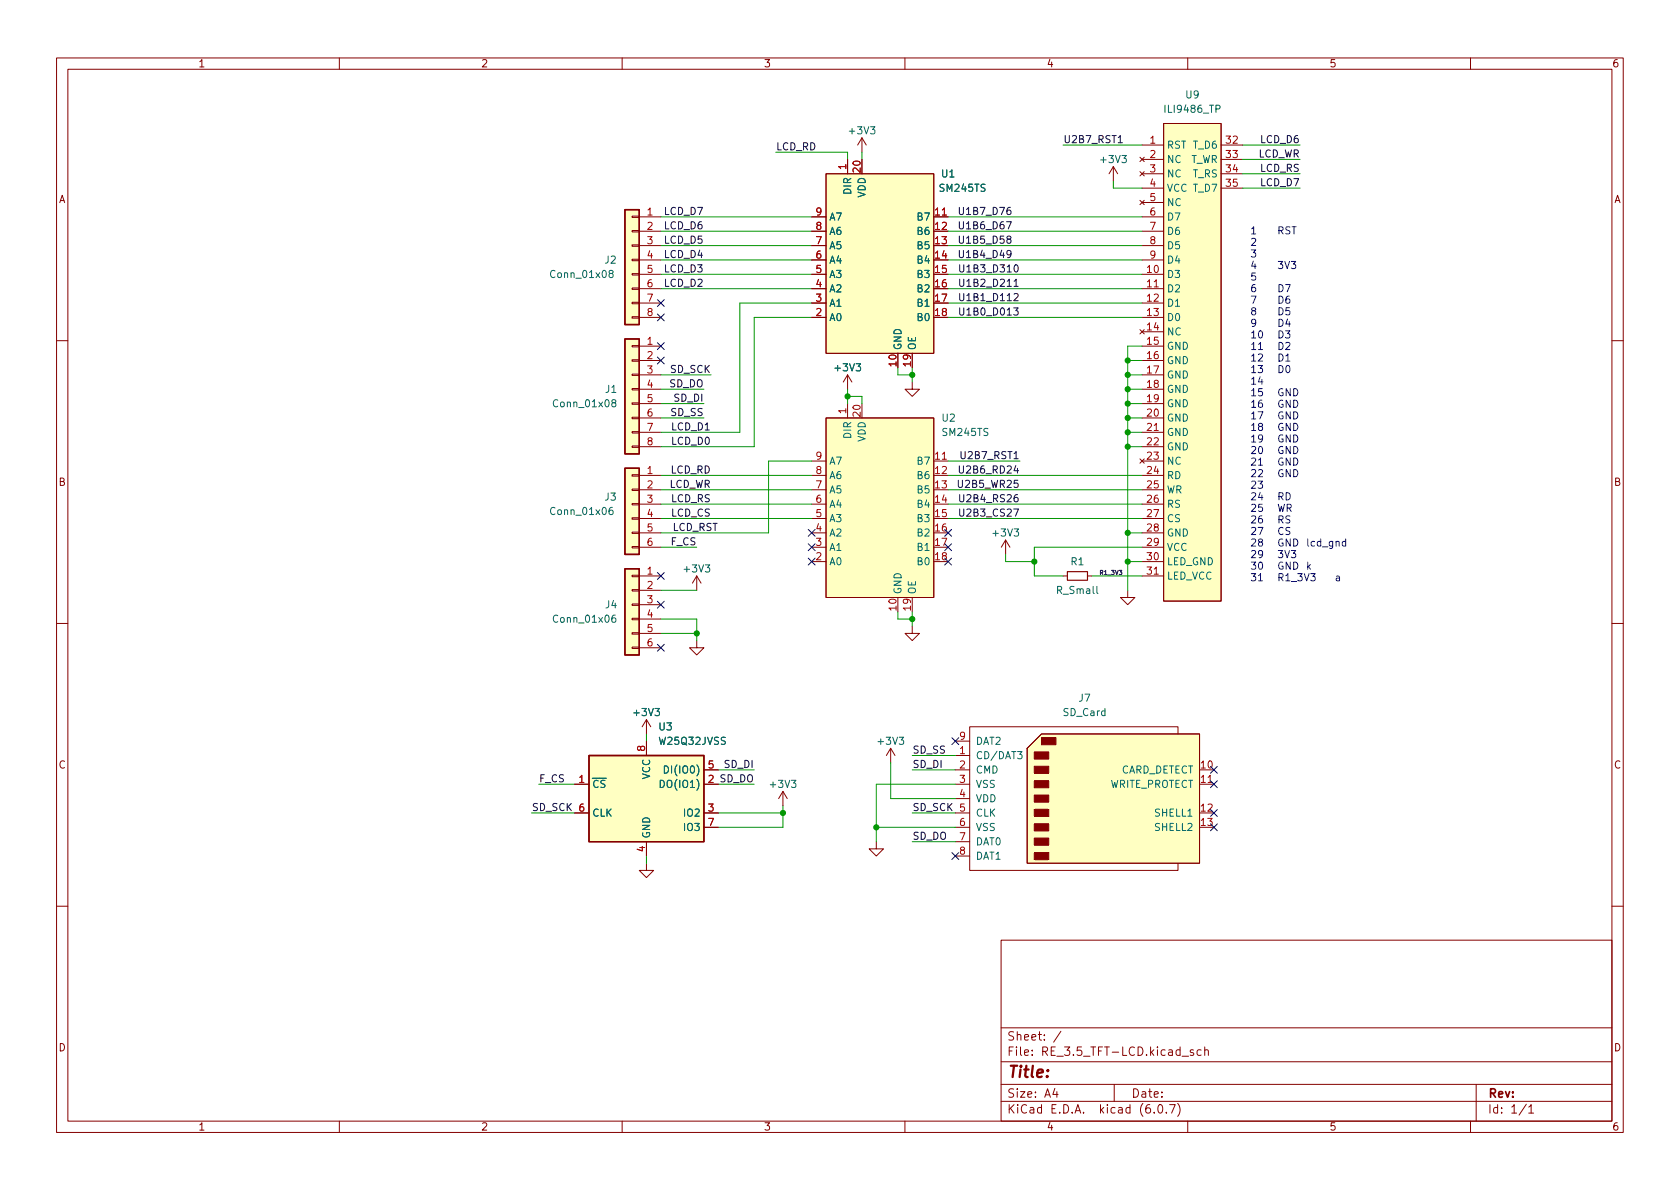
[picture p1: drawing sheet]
<svg xmlns="http://www.w3.org/2000/svg" width="297mm" height="210mm" viewBox="0 0 297 210" stroke-linecap="round" stroke-linejoin="round" font-family="sans-serif">
<g fill="none" stroke="#840000" stroke-width=".18">
<path d="M10 10.2h277v190.1h-277zM12 12.2h273v186.1h-273zM60 10.2v2M110 10.2v2M160 10.2v2M210 10.2v2M260 10.2v2M111.8 38.2h1.2v.3h-1.2zM113 38.3h3.8M143.5 38.3h2.5M146 30.7h19.1v31.8h-19.1zM149.9 28.2v2.5"/>
<path d="M152.4 24.4l-.8 1.2M152.4 24.4v2.5M152.4 24.4l.8 1.2M165.1 38.3h2.5M196.8 29.5l-.7 1.2M196.8 29.5v2.5M196.8 29.5l.8 1.2M201.5 27.8l.8 .8M201.5 30.3l.8 .8M201.5 35.4l.8 .8M201.9 38.3h3.8M201.9 25.6h3.8"/>
<path d="M201.9 28.2h3.8M201.9 30.7h3.8M201.9 33.3h3.8M201.9 35.8h3.8M202.3 27.8l-.8 .8M202.3 30.3l-.8 .8M202.3 35.4l-.8 .8M205.7 21.8h10.2v84.5h-10.2zM215.9 25.6h3.8M215.9 28.2h3.8M215.9 30.7h3.8M215.9 33.3h3.8"/>
<path d="M111.8 56h1.2v.3h-1.2zM111.8 53.5h1.2v.2h-1.2zM111.8 50.9h1.2v.3h-1.2zM111.8 48.4h1.2v.2h-1.2zM111.8 45.8h1.2v.3h-1.2zM111.8 43.3h1.2v.3h-1.2zM111.8 40.8h1.2v.2h-1.2zM113 56.1h3.8M113 53.6h3.8M113 51h3.8M113 48.5h3.8M113 46h3.8"/>
<path d="M113 43.4h3.8M113 40.9h3.8M143.5 56.1h2.5M143.5 53.6h2.5M143.5 51h2.5M143.5 48.5h2.5M143.5 46h2.5M143.5 43.4h2.5M143.5 40.9h2.5M201.5 58.3l.8 .7M201.9 56.1h3.8M201.9 53.6h3.8"/>
<path d="M201.9 51h3.8M201.9 48.5h3.8M201.9 46h3.8M201.9 43.4h3.8M201.9 40.9h3.8M201.9 58.7h3.8M202.3 58.3l-.8 .7M10 60.2h2M111.8 78.9h1.2v.2h-1.2zM111.8 76.3h1.2v.3h-1.2zM111.8 73.8h1.2v.2h-1.2zM111.8 71.2h1.2v.3h-1.2z"/>
<path d="M111.8 68.7h1.2v.3h-1.2zM111.8 66.2h1.2v.2h-1.2zM111.8 63.6h1.2v.3h-1.2zM111.8 61.1h1.2v.2h-1.2zM113 61.2h3.8M113 63.7h3.8M113 66.3h3.8M113 68.8h3.8M113 71.4h3.8M113 73.9h3.8M113 76.4h3.8M113 79h3.8"/>
<path d="M146 73.9h19.1v31.8h-19.1zM149.9 66.3v2.5M149.9 71.4v2.5M149.9 66.3l-.8 1.3M149.9 66.3l.7 1.3M161.3 67.6v1.2h1.3l-1.3 1.3-1.3-1.3h1.3M201.9 61.2h3.8M201.9 63.7h3.8M201.9 66.3h3.8M201.9 68.8h3.8M201.9 71.4h3.8M201.9 73.9h3.8"/>
<path d="M201.9 76.4h3.8M201.9 79h3.8M285 60.2h2M111.8 96.6h1.2v.3h-1.2zM111.8 94.1h1.2v.3h-1.2zM111.8 91.6h1.2v.2h-1.2zM111.8 89h1.2v.3h-1.2zM111.8 86.5h1.2v.2h-1.2zM111.8 83.9h1.2v.3h-1.2zM113 84.1h3.8M113 86.6h3.8M113 89.1h3.8"/>
<path d="M113 91.7h3.8M113 94.2h3.8M113 96.8h3.8M143.5 84.1h2.5M143.5 86.6h2.5M143.5 89.1h2.5M143.5 91.7h2.5M143.5 94.2h2.5M143.5 96.8h2.5M143.5 81.5h2.5M143.5 99.3h2.5M165.1 81.5h2.5"/>
<path d="M177.8 95.5l-.8 1.3M177.8 95.5v2.5M177.8 95.5l.8 1.3M201.5 81.1l.8 .8M201.9 84.1h3.8M201.9 86.6h3.8M201.9 89.1h3.8M201.9 91.7h3.8M201.9 94.2h3.8M201.9 96.8h3.8M201.9 81.5h3.8M201.9 99.3h3.8"/>
<path d="M202.3 81.1l-.8 .8M10 110.2h2M111.8 114.4h1.2v.3h-1.2zM111.8 111.9h1.2v.2h-1.2zM111.8 109.3h1.2v.3h-1.2zM111.8 106.8h1.2v.3h-1.2zM111.8 104.3h1.2v.2h-1.2zM111.8 101.7h1.2v.3h-1.2zM113 101.8h3.8M113 104.4h3.8M113 106.9h3.8M113 109.5h3.8"/>
<path d="M113 112h3.8M113 114.5h3.8M123.2 113.3v1.2h1.3l-1.3 1.3-1.3-1.3h1.3M123.2 101.8l-.8 1.3M123.2 101.8v2.6M123.2 101.8l.8 1.3M161.3 110.7v1.3h1.3l-1.3 1.3-1.3-1.3h1.3M188 101.8h.7M192.3 101.8h.7M199.4 104.4v1.3h1.3l-1.3 1.2-1.3-1.2h1.3M201.9 101.8h3.8M285 110.2h2"/>
<path d="M101.6 138.7h2.5M114.3 127.2l-.8 1.3M114.3 127.2v2.6M114.3 131.1v2.5M114.3 127.2l.8 1.3M124.5 138.7h2.5M124.5 136.1h2.5M138.4 139.9l-.7 1.3M138.4 139.9v2.6M138.4 139.9l.8 1.3M157.5 132.3l-.8 1.3M157.5 132.3v2.6"/>
<path d="M157.5 132.3l.7 1.3M168.9 133.6h2.5M168.9 138.7h2.5M168.9 136.1h2.5M168.9 131.1h2.5M184.1 129.8h28v22.8h-30.5v-20.3zM208.3 129.8v-1.3h-36.9v25.4h36.9v-1.3M212.1 138.7h2.5M101.6 143.8h2.5M114.3 152.6v1.3h1.3l-1.3 1.3-1.3-1.3h1.3M114.3 148.8v2.6M124.5 143.8h2.5"/>
<path d="M124.5 146.3h2.5M154.9 148.8v1.3h1.3l-1.3 1.3-1.2-1.3h1.2M168.9 141.2h2.5M168.9 143.8h2.5M168.9 146.3h2.5M168.9 148.8h2.5M168.9 151.4h2.5M10 160.2h2M177 166.3h108v32h-108zM285 160.2h2M60 198.3v2M110 198.3v2"/>
<path d="M160 198.3v2M177 194.8h108M177 191.8h108M177 187.8h108M177 181.8h108M186.5 192.5l-.4 1h1M186.9 193v1M187.6 182.4l-1.3 1.9M197 191.8v3M204.1 196.7v.1M204.9 195.4l.2-.1a.81 .81 0 0 1 .6 .7 .81 .81 0 0 1-.3 .8h-.2a.81 .81 0 0 1-.6-.6 .81 .81 0 0 1 .3-.8zM206.2 196.7v.1"/>
<path d="M206.8 195.3h1l-.7 1.5M208.2 195.1a1.72 1.72 0 0 1 0 2.3M209 186.8h1.1M210 198.3v2M211 185.7l-.4-.1-.2 .2 .1 .3 .5 .1v.4h-.6M212.4 185.7l-.5-.1-.3 .3v.4l.2 .3h.6M213 185.8l.2-.2 .4 .1v.9M213 185.1v1.5M260 198.3v2M261 191.8v6.5M269.9 195.3l-1.3 1.9M270.3 195.8l.4-.5v1.5"/>
<path d="M270.3 196.8h.9"/>
</g>
<path d="M188.7 101.1h3.6v1.5h-3.6z" fill="none" stroke="#840000" stroke-width=".2"/>
<g fill="#ffffc2" stroke="#ffffc2" stroke-width=".18">
<path d="M146 30.7h19.1v31.8h-19.1z"/>
<path d="M110.5 37.1h2.5v20.3h-2.5z"/>
<path d="M184.1 129.8h28v22.8h-30.5v-20.3z"/>
<path d="M110.5 59.9h2.5v20.4h-2.5z"/>
<path d="M110.5 82.8h2.5v15.2h-2.5z"/>
<path d="M104.1 133.6h20.4v15.2h-20.4z"/>
<path d="M205.7 21.8h10.2v84.5h-10.2z"/>
<path d="M110.5 100.6h2.5v15.2h-2.5z"/>
<path d="M146 73.9h19.1v31.8h-19.1z"/>
</g>
<path d="M110.5 37.1h2.5v20.3h-2.5zM110.5 59.9h2.5v20.4h-2.5zM110.5 82.8h2.5v15.2h-2.5zM110.5 100.6h2.5v15.2h-2.5zM104.1 133.6h20.4v15.2h-20.4z" fill="none" stroke="#840000" stroke-width=".25"/>
<path d="M107.9 48.4l-.2-.3v-.2l.2-.1 .4 .1 .1 .2-.1 .1-.5 .2-.1 .2v.2l.2 .3h.3l.2-.3-.1-.3-.1-.1M108.4 71.2l-.2-.2v-.2l.2-.1h.4l.1 .2-.1 .2-.5 .2-.1 .2v.2l.2 .2h.4l.1-.2v-.2l-.2-.3M108.3 89.7l-.4 .1a.85 .85 0 0 0 0 1.2l.4-.1 .1-.5-.2-.2-.4 .1-.1 .1M108.8 108.8h-.4a.86 .86 0 0 0 0 1.2l.4-.1 .1-.4-.2-.2h-.4l-.1 .2M116.7 138a.64 .64 0 0 1 .8 .6 .64 .64 0 0 1-.8 .7zM117.5 135.4a.64 .64 0 0 1 .7 .7 .64 .64 0 0 1-.7 .6zM179.9 132.9h.8l-.4 .5 .3 .1v.6l-.1 .1-.6-.1" fill="none" stroke="#006464" stroke-width=".18"/>
<g fill="#840000" stroke="#840000" stroke-width=".18">
<path d="M182.9 150.7h2.5v1.3h-2.5z"/>
<path d="M182.9 148.2h2.5v1.3h-2.5z"/>
<path d="M182.9 145.7h2.5v1.2h-2.5z"/>
<path d="M182.9 143.1h2.5v1.3h-2.5z"/>
<path d="M182.9 140.6h2.5v1.3h-2.5z"/>
<path d="M182.9 138h2.5v1.3h-2.5z"/>
<path d="M182.9 135.5h2.5v1.3h-2.5z"/>
<path d="M182.9 133h2.5v1.2h-2.5z"/>
<path d="M184.1 130.4h2.6v1.3h-2.6z"/>
</g>
<g fill="none" stroke="#0f0f0f" stroke-width=".18">
<path d="M169.6 36.7v1l.3 .2h.2l.2-.2v-1M169.6 39.2v1l.3 .3h.2l.2-.3v-1M197.7 25.2h.7M169.6 41.7v1.1l.3 .2h.2l.2-.2v-1.1M169.6 44.3v1l.3 .3h.2l.2-.3v-1M169.7 51.9v1l.2 .3h.3l.2-.3v-1M169.7 46.8v1.1l.2 .2h.3l.2-.2v-1.1M169.7 54.4v1.1l.2 .2h.3l.2-.2v-1.1M169.7 49.4v1l.2 .2h.3l.2-.2v-1M169.4 84.9v1.1l.3 .2h.2l.3-.2v-1.1M169.6 82.4v1l.3 .3h.2l.2-.3v-1M169.7 87.5v1l.2 .2h.3l.2-.2v-1"/>
<path d="M169.7 90v1l.2 .3h.3l.2-.3v-1"/>
</g>
<g fill="none" stroke="#0000c2" stroke-width=".18">
<path d="M221.2 52.4h.9l-.6 1.2M221.3 40.5l.4-.4v1.3M221.3 41.4h.7M221.5 55l-.2-.3 .1-.2 .1-.1 .4 .1 .1 .2v.1l-.6 .2-.1 .2 .1 .4 .1 .1h.3l.2-.3v-.3l-.2-.1M221.6 46.2l-.3 .9h.8M221.9 50.3l-.4 .1a.85 .85 0 0 0 0 1.2l.5-.1v-.5l-.2-.2h-.3l-.2 .2M221.9 46.7v.8M222 57l-.2 .2h-.4l-.1-.2 .1-.5h.4l.2 .1a.84 .84 0 0 1-.3 1.1h-.3M226 46.2h.8l-.4 .5 .3 .1v.6l-.1 .1-.6-.1M226.1 40.8l.6-.1 .2-.2-.1-.3-.7-.1v1.3M226.1 50.3a.64 .64 0 0 1 .8 .7 .64 .64 0 0 1-.8 .6zM226.1 52.4a.64 .64 0 0 1 .8 .6 .64 .64 0 0 1-.8 .6z"/>
<path d="M226.1 54.4a.64 .64 0 0 1 .8 .6 .64 .64 0 0 1-.8 .7zM226.1 56.5a.64 .64 0 0 1 .8 .6 .64 .64 0 0 1-.8 .6zM226.1 58.5a.64 .64 0 0 1 .8 .6 .64 .64 0 0 1-.8 .7zM226.4 40.8l.5 .6M227.2 46.2l.4 1.3 .4-1.3M227.3 50.3h.8l-.5 1.3M227.3 58.5h.8l-.5 .5 .4 .1v.5l-.2 .2-.5-.2M227.6 56.4l-.3 .9h.8M228 52.4h-.4a.86 .86 0 0 0 0 1.2l.4-.1 .1-.4-.3-.3h-.2l-.3 .3M228 56.9v.8M228 54.4h-.6l-.1 .6 .2-.1 .5 .1 .1 .1-.1 .5-.2 .1-.5-.1M228.1 40.2l-.5-.1-.2 .1v.4l.6 .2 .1 .3-.3 .3-.5-.1"/>
<path d="M228.3 46.2h.8l-.4 .5 .3 .1v.6l-.1 .1-.6-.1M228.4 40.1h.8M228.8 40.1v1.3M226.1 60.5a.64 .64 0 0 1 .8 .7 .64 .64 0 0 1-.8 .6zM226.1 62.6a.64 .64 0 0 1 .8 .6 .64 .64 0 0 1-.8 .7zM226.1 64.6a.64 .64 0 0 1 .8 .7 .64 .64 0 0 1-.8 .6zM227.3 60.7l.5-.2 .3 .4-.8 .9h.8M227.3 63l.4-.4v1.3M227.3 63.9h.8M227.5 64.8l.1-.2a.68 .68 0 0 1 .5 .7 .68 .68 0 0 1-.5 .6l-.1-.1-.2-.4zM228.1 68.7v1.3l-.7-1.3v1.3M228.1 70.8v1.2l-.7-1.2v1.2"/>
<path d="M228.1 72.8v1.3l-.7-1.3v1.3M228.1 74.9v1.2l-.7-1.2v1.2M228.1 76.9v1.3l-.7-1.3v1.3M228.1 78.9v1.3l-.7-1.3v1.3M228.7 68.7a.64 .64 0 0 1 .8 .7 .64 .64 0 0 1-.8 .6zM228.7 70.8a.64 .64 0 0 1 .8 .6 .64 .64 0 0 1-.8 .6zM228.7 72.8a.64 .64 0 0 1 .8 .6 .64 .64 0 0 1-.8 .7zM228.7 74.9a.64 .64 0 0 1 .8 .6 .64 .64 0 0 1-.8 .6zM228.7 76.9a.64 .64 0 0 1 .8 .6 .64 .64 0 0 1-.8 .7zM228.7 78.9a.64 .64 0 0 1 .8 .7 .64 .64 0 0 1-.8 .6zM221.3 89.3l.5-.1 .2 .3-.8 .9h.8M221.3 91.3l.5-.1 .2 .4-.8 .9h.8"/>
<path d="M221.3 93.4l.5-.1 .2 .3-.8 .9h.8M222.4 93.3h.9l-.6 1.2M223.1 91.2l-.4 .1a.85 .85 0 0 0 0 1.2l.5-.1v-.5l-.2-.2h-.3l-.2 .2M223.2 89.2h-.6l-.1 .6 .2-.1h.4l.1 .2v.4l-.2 .1-.5-.1M226 89.2l.3 1.2 .3-.9 .2 .9 .3-1.2M226.1 87.8l.6-.1 .2-.2-.1-.3-.7-.1v1.3M226.1 91.9l.6-.1 .2-.2-.1-.3-.7-.1v1.3M226.4 87.8l.5 .6M226.4 91.9l.5 .6M226.9 93.4a.6 .6 0 0 0-.9 .4 .6 .6 0 0 0 .6 .7l.3-.1M227.2 97.3l.4 1.3 .4-1.3M227.4 87.1a.64 .64 0 0 1 .7 .7 .64 .64 0 0 1-.7 .6z"/>
<path d="M227.6 89.8h.6l.1-.2v-.3l-.7-.1v1.2M227.9 89.8l.4 .6M228.1 91.3l-.5-.1-.2 .1v.4l.6 .2 .1 .3-.3 .3-.5-.1M228.1 93.3h-.5l-.2 .1v.3l.6 .3 .1 .3-.3 .2h-.5M228.1 81v1.3l-.7-1.3v1.3M228.1 83v1.3l-.7-1.3v1.3M228.3 97.3h.8l-.4 .5 .3 .2v.5l-.1 .1-.6-.1M228.7 81a.64 .64 0 0 1 .8 .6 .64 .64 0 0 1-.8 .7zM228.7 83a.64 .64 0 0 1 .8 .7 .64 .64 0 0 1-.8 .6zM228.7 99.4a.64 .64 0 0 1 .8 .6 .64 .64 0 0 1-.8 .7zM231.2 99.4v1.3M231.7 99.8l-.5 .5"/>
<path d="M233.8 96.7h1M235.6 95.7v1.1l-.2 .2-.3-.1M235.6 95.8l-.3-.1-.3 .3 .1 .5h.5M236.2 95.8l.2-.1 .3 .1 .1 .8M236.2 95.7v.9M237.9 95.8l-.3-.1-.3 .3 .1 .5h.5M237.9 95.3v1.3M231.3 100.2l.4 .5M231.8 101.4h.7l-.4 .5 .4 .1v.6l-.2 .1-.5-.1M236.3 101.9h.5v.8M236.8 102.2h-.4l-.2 .2 .2 .3 .4-.1"/>
</g>
<g fill="none" stroke="#009600" stroke-width=".18">
<path d="M116.8 38.3h26.7M137.2 26.9h12.7v1.3M152.4 26.9v1.3M167.6 38.3h34.3M188 25.6h13.9M196.8 32v1.3h5.1M219.7 28.2h10.2M219.7 25.6h10.2M219.7 33.3h10.2M219.7 30.7h10.2M116.8 48.5h26.7M116.8 51h26.7"/>
<path d="M116.8 46h26.7M116.8 40.9h26.7M116.8 43.4h26.7M143.5 53.6h-12.7v22.8h-14M143.5 56.1h-10.2v22.9h-16.5M167.6 56.1h34.3M167.6 48.5h34.3M167.6 51h34.3M167.6 46h34.3M167.6 53.6h34.3M167.6 40.9h34.3M167.6 43.4h34.3"/>
<path d="M116.8 73.9h7.7M116.8 66.3h8.9M116.8 68.8h7.7M116.8 71.4h7.7M149.9 70.1h2.5v1.3M149.9 68.8v2.6M158.7 65v1.3h2.6M161.3 65v2.6M199.4 73.9h2.5M199.4 76.4h2.5M199.4 66.3h2.5M199.4 79h2.5"/>
<path d="M199.4 68.8h2.5M199.4 63.7h2.5M199.4 71.4h2.5M201.9 61.2h-2.5v43.2M116.8 96.8h6.4M116.8 91.7h26.7M116.8 89.1h26.7M116.8 86.6h26.7M116.8 84.1h26.7M143.5 81.5h-7.6v12.7h-19.1M167.6 91.7h34.3M167.6 89.1h34.3"/>
<path d="M167.6 86.6h34.3M167.6 81.5h12.7M167.6 84.1h34.3M177.8 98v1.3h5.1M199.4 99.3h2.5M199.4 94.2h2.5M201.9 96.8h-19v5h5.1M116.8 104.4h6.4M116.8 109.5h6.4v3.8M116.8 112h6.4M158.7 108.2v1.3h2.6M161.3 108.2v2.5"/>
<path d="M193 101.8h8.9M95.2 138.7h6.4M114.3 129.8v1.3M127 136.1h6.3M127 138.7h6.3M157.5 134.9v6.3h11.4M161.3 136.1h7.6M161.3 133.6h7.6M168.9 138.7h-14v10.1M94 143.8h7.6M114.3 151.4v1.2M127 143.8h11.4"/>
<path d="M138.4 142.5v3.8h-11.4M154.9 146.3h14M161.3 143.8h7.6M161.3 148.8h7.6"/>
</g>
<g fill="none" stroke="#000084" stroke-width=".18">
<path d="M116.2 53l1.2 1.2M116.2 55.5l1.2 1.2M117.4 53l-1.2 1.2M117.4 55.5l-1.2 1.2M116.2 60.6l1.2 1.2M116.2 63.1l1.2 1.3M117.4 60.6l-1.2 1.2M117.4 63.1l-1.2 1.3M142.9 96.2l1.2 1.2M142.9 98.7l1.2 1.2M142.9 93.6l1.2 1.2M144.1 96.2l-1.2 1.2"/>
<path d="M144.1 98.7l-1.2 1.2M144.1 93.6l-1.2 1.2M167 93.6l1.2 1.2M167 96.2l1.2 1.2M167 98.7l1.2 1.2M168.2 93.6l-1.2 1.2M168.2 96.2l-1.2 1.2M168.2 98.7l-1.2 1.2M116.2 113.9l1.2 1.3M116.2 106.3l1.2 1.2M116.2 101.2l1.2 1.3M117.4 113.9l-1.2 1.3"/>
<path d="M117.4 106.3l-1.2 1.2M117.4 101.2l-1.2 1.3M168.3 130.4l1.2 1.3M169.5 130.4l-1.2 1.3M214 138.1l1.2 1.2M214 135.5l1.2 1.2M215.2 138.1l-1.2 1.2M215.2 135.5l-1.2 1.2M168.3 150.8l1.2 1.2M169.5 150.8l-1.2 1.2M214 145.7l1.2 1.2M214 143.1l1.2 1.3"/>
<path d="M215.2 145.7l-1.2 1.2M215.2 143.1l-1.2 1.3"/>
</g>
<g fill="#009600" stroke="#009600" stroke-width=".18">
<circle cx="161.3" cy="109.5" r=".46"/>
<circle cx="123.2" cy="112" r=".46"/>
<circle cx="138.4" cy="143.8" r=".46"/>
<circle cx="199.4" cy="76.4" r=".46"/>
<circle cx="199.4" cy="73.9" r=".46"/>
<circle cx="161.3" cy="66.3" r=".46"/>
<circle cx="199.4" cy="79" r=".46"/>
<circle cx="199.4" cy="99.3" r=".46"/>
<circle cx="154.9" cy="146.3" r=".46"/>
<circle cx="199.4" cy="94.2" r=".46"/>
<circle cx="182.9" cy="99.3" r=".46"/>
<circle cx="199.4" cy="71.4" r=".46"/>
<circle cx="199.4" cy="68.8" r=".46"/>
<circle cx="199.4" cy="63.7" r=".46"/>
<circle cx="199.4" cy="66.3" r=".46"/>
<circle cx="149.9" cy="70.1" r=".46"/>
</g>
<text font-size="2.8" fill="#840000" x="178" y="190.6">Title:</text>
<g font-size="2.1" fill="#840000">
<text x="178" y="184">Sheet: /</text>
<text x="178" y="186.7">File: RE_3.5_TFT-LCD.kicad_sch</text>
<text x="178" y="196.9">KiCad E.D.A. kicad (6.0.7)</text>
<text x="178" y="194.1">Size: A4</text>
<text x="200" y="194.1">Date:</text>
<text x="263" y="194.1">Rev:</text>
<text x="263" y="196.9">Id: 1/1</text>
</g>
<g font-size="1.8" fill="#840000">
<text x="35" y="11.9">1</text>
<text x="85" y="11.9">2</text>
<text x="135" y="11.9">3</text>
<text x="185" y="11.9">4</text>
<text x="235" y="11.9">5</text>
<text x="285" y="11.9">6</text>
<text x="10.3" y="35.9">A</text>
<text x="285.3" y="35.9">A</text>
<text x="10.3" y="85.9">B</text>
<text x="285.3" y="85.9">B</text>
<text x="10.3" y="135.9">C</text>
<text x="285.3" y="135.9">C</text>
<text x="10.3" y="185.9">D</text>
<text x="285.3" y="185.9">D</text>
<text x="35" y="199.9">1</text>
<text x="85" y="199.9">2</text>
<text x="135" y="199.9">3</text>
<text x="185" y="199.9">4</text>
<text x="235" y="199.9">5</text>
<text x="285" y="199.9">6</text>
</g>
<g font-size="1.8" fill="#006464">
<text x="209.7" y="17.4">U9</text>
<text x="150.3" y="23.7">+3V3</text>
<text x="206.2" y="19.9">ILI9486_TP</text>
<text x="194.8" y="28.8">+3V3</text>
<text x="206.2" y="26.3">RST</text>
<text x="206.2" y="28.8">NC</text>
<text x="210.4" y="28.8">T_WR</text>
<text x="211.1" y="26.3">T_D6</text>
<text x="150.5" y="34.3" transform="rotate(-90 150.5 34.3)">DIR</text>
<text x="153" y="35" transform="rotate(-90 153 35)">VDD</text>
<text x="166.2" y="33.9">SM245TS</text>
<text x="166.5" y="31.4">U1</text>
<text x="206.2" y="31.4">NC</text>
<text x="206.2" y="33.9">VCC T_D7</text>
<text x="210.9" y="31.4">T_RS</text>
<text x="146.6" y="41.5">A6</text>
<text x="146.6" y="39">A7</text>
<text x="162.3" y="39">B7</text>
<text x="162.3" y="41.5">B6</text>
<text x="206.2" y="36.4">NC</text>
<text x="206.2" y="39">D7</text>
<text x="206.2" y="41.5">D6</text>
<text x="107" y="46.6">J2</text>
<text x="146.6" y="46.6">A4</text>
<text x="146.6" y="44.1">A5</text>
<text x="162.3" y="44.1">B5</text>
<text x="162.3" y="46.6">B4</text>
<text x="206.2" y="44.1">D5</text>
<text x="206.2" y="46.6">D4</text>
<text x="97.7" y="49.1">Conn_01x08</text>
<text x="146.6" y="51.7">A2</text>
<text x="146.6" y="49.1">A3</text>
<text x="162.3" y="49.1">B3</text>
<text x="162.3" y="51.7">B2</text>
<text x="206.2" y="49.1">D3</text>
<text x="206.2" y="51.7">D2</text>
<text x="146.6" y="56.8">A0</text>
<text x="146.6" y="54.2">A1</text>
<text x="162.3" y="54.2">B1</text>
<text x="162.3" y="56.8">B0</text>
<text x="206.2" y="54.2">D1</text>
<text x="206.2" y="56.8">D0</text>
<text x="206.2" y="59.3">NC</text>
<text x="147.8" y="65.7">+3V3</text>
<text x="159.4" y="62" transform="rotate(-90 159.4 62)">GND</text>
<text x="161.9" y="62" transform="rotate(-90 161.9 62)">OE</text>
<text x="206.2" y="61.8">GND</text>
<text x="206.2" y="64.4">GND</text>
<text x="107.1" y="69.5">J1</text>
<text x="206.2" y="66.9">GND</text>
<text x="206.2" y="69.5">GND</text>
<text x="98.2" y="72">Conn_01x08</text>
<text x="150.5" y="77.5" transform="rotate(-90 150.5 77.5)">DIR</text>
<text x="166.6" y="74.5">U2</text>
<text x="166.8" y="77.1">SM245TS</text>
<text x="206.2" y="72">GND</text>
<text x="206.2" y="74.5">GND</text>
<text x="206.2" y="77.1">GND</text>
<text x="146.6" y="82.2">A7</text>
<text x="153" y="78.2" transform="rotate(-90 153 78.2)">VDD</text>
<text x="162.3" y="82.2">B7</text>
<text x="206.2" y="79.6">GND</text>
<text x="206.2" y="82.2">NC</text>
<text x="107" y="88.5">J3</text>
<text x="146.6" y="89.8">A4</text>
<text x="146.6" y="87.2">A5</text>
<text x="146.6" y="84.7">A6</text>
<text x="162.3" y="84.7">B6</text>
<text x="162.3" y="87.2">B5</text>
<text x="162.3" y="89.8">B4</text>
<text x="206.2" y="84.7">RD</text>
<text x="206.2" y="87.2">WR</text>
<text x="206.2" y="89.8">RS</text>
<text x="97.7" y="91.1">Conn_01x06</text>
<text x="146.6" y="94.9">A2</text>
<text x="146.6" y="92.3">A3</text>
<text x="162.3" y="92.3">B3</text>
<text x="162.3" y="94.9">B2</text>
<text x="175.7" y="94.9">+3V3</text>
<text x="206.2" y="92.3">CS</text>
<text x="206.2" y="94.9">GND</text>
<text x="121.1" y="101.2">+3V3</text>
<text x="146.6" y="99.9">A0</text>
<text x="146.6" y="97.4">A1</text>
<text x="162.3" y="97.4">B1</text>
<text x="162.3" y="99.9">B0</text>
<text x="189.4" y="99.9">R1</text>
<text x="206.2" y="97.4">VCC</text>
<text x="206.2" y="99.9">LED_GND</text>
<text x="107.1" y="107.6">J4</text>
<text x="159.4" y="105.2" transform="rotate(-90 159.4 105.2)">GND</text>
<text x="161.9" y="105.2" transform="rotate(-90 161.9 105.2)">OE</text>
<text x="187" y="105">R_Small</text>
<text x="206.2" y="102.5">LED_VCC</text>
<text x="98.2" y="110.1">Conn_01x06</text>
<text x="190.8" y="124.1">J7</text>
<text x="112.2" y="126.6">+3V3</text>
<text x="116.5" y="129.2">U3</text>
<text x="116.7" y="131.7">W25Q32JVSS</text>
<text x="155.4" y="131.7">+3V3</text>
<text x="172.5" y="131.7">DAT2</text>
<text x="188" y="126.6">SD_Card</text>
<text x="114.9" y="137.8" transform="rotate(-90 114.9 137.8)">VCC</text>
<text x="118.2" y="136.8">DI(IO0)</text>
<text x="172.5" y="134.2">CD/DAT3</text>
<text x="172.5" y="136.8">CMD</text>
<text x="197.9" y="136.8">CARD_DETECT</text>
<text x="104.6" y="139.3">~{CS}</text>
<text x="117.3" y="139.3">DO(IO1)</text>
<text x="136.3" y="139.3">+3V3</text>
<text x="172.5" y="139.3">VSS</text>
<text x="172.5" y="141.9">VDD</text>
<text x="195.9" y="139.3">WRITE_PROTECT</text>
<text x="104.6" y="144.4">CLK</text>
<text x="114.9" y="148.3" transform="rotate(-90 114.9 148.3)">GND</text>
<text x="121.1" y="144.4">IO2</text>
<text x="121.1" y="146.9">IO3</text>
<text x="172.5" y="144.4">CLK</text>
<text x="172.5" y="146.9">VSS</text>
<text x="172.5" y="149.5">DAT0</text>
<text x="204.3" y="144.4">SHELL1</text>
<text x="204.3" y="146.9">SHELL2</text>
<text x="172.5" y="152">DAT1</text>
</g>
<g font-size="1.8" fill="#0f0f0f">
<text x="137.2" y="26.6">LCD_RD</text>
<text x="188" y="25.3">U2B7_RST1</text>
<text x="222.3" y="27.8">LCD_WR</text>
<text x="223" y="25.3">LCD_D6</text>
<text x="222.8" y="30.4">LCD_RS</text>
<text x="223" y="32.9">LCD_D7</text>
<text x="117.6" y="40.5">LCD_D6</text>
<text x="117.6" y="38">LCD_D7</text>
<text x="170.3" y="38">U1B7_D76</text>
<text x="170.3" y="40.5">U1B6_D67</text>
<text x="117.6" y="43.1">LCD_D5</text>
<text x="117.6" y="45.6">LCD_D4</text>
<text x="170.3" y="43.1">U1B5_D58</text>
<text x="170.3" y="45.6">U1B4_D49</text>
<text x="117.6" y="50.7">LCD_D2</text>
<text x="117.6" y="48.2">LCD_D3</text>
<text x="170.6" y="53.2">U1B1_D112</text>
<text x="170.6" y="48.2">U1B3_D310</text>
<text x="170.6" y="50.7">U1B2_D211</text>
<text x="170.6" y="55.8">U1B0_D013</text>
<text x="118.6" y="65.9">SD_SCK</text>
<text x="118.4" y="68.5">SD_DO</text>
<text x="119.3" y="71">SD_DI</text>
<text x="118.7" y="73.6">SD_SS</text>
<text x="118.9" y="76.1">LCD_D1</text>
<text x="118.6" y="83.7">LCD_RD</text>
<text x="118.9" y="78.6">LCD_D0</text>
<text x="170.3" y="81.2">U2B7_RST1</text>
<text x="170.3" y="83.7">U2B6_RD24</text>
<text x="118.2" y="86.3">LCD_WR</text>
<text x="118.7" y="88.8">LCD_RS</text>
<text x="169.9" y="86.3">U2B5_WR25</text>
<text x="170.4" y="88.8">U2B4_RS26</text>
<text x="118.7" y="91.3">LCD_CS</text>
<text x="118.8" y="93.9">LCD_RST</text>
<text x="170.4" y="91.3">U2B3_CS27</text>
<text x="118.7" y="96.4">F_CS</text>
<text x="128.1" y="135.8">SD_DI</text>
<text x="161.3" y="133.2">SD_SS</text>
<text x="161.3" y="135.8">SD_DI</text>
<text x="94" y="143.4">SD_SCK</text>
<text x="95.2" y="138.3">F_CS</text>
<text x="125.2" y="138.4">2 SD_DO</text>
<text x="161.3" y="143.4">SD_SCK</text>
<text x="161.3" y="148.5">SD_DO</text>
</g>
<g font-size="1.8" fill="#a90000">
<text x="149.6" y="30" transform="rotate(-90 149.6 30)">1</text>
<text x="203.3" y="25.4">1</text>
<text x="203.3" y="27.9">2</text>
<text x="216.8" y="25.4">32</text>
<text x="216.8" y="27.9">33</text>
<text x="152.1" y="30.4" transform="rotate(-90 152.1 30.4)">20</text>
<text x="203.3" y="30.5">3</text>
<text x="203.3" y="33">4</text>
<text x="203.3" y="35.6">5</text>
<text x="216.8" y="30.5">34</text>
<text x="216.8" y="33">35</text>
<text x="114.4" y="38.1">1</text>
<text x="114.4" y="40.6">2</text>
<text x="144.3" y="40.6">8</text>
<text x="144.3" y="38.1">9</text>
<text x="165.4" y="38.1">11</text>
<text x="165.4" y="40.6">12</text>
<text x="203.3" y="38.1">6</text>
<text x="203.3" y="40.6">7</text>
<text x="114.4" y="43.2">3</text>
<text x="114.4" y="45.7">4</text>
<text x="144.3" y="45.7">6</text>
<text x="144.3" y="43.2">7</text>
<text x="165.4" y="43.2">13</text>
<text x="165.4" y="45.7">14</text>
<text x="203.3" y="43.2">8</text>
<text x="203.3" y="45.7">9</text>
<text x="114.4" y="48.3">5</text>
<text x="114.4" y="50.8">6</text>
<text x="114.4" y="53.3">7</text>
<text x="144.3" y="53.3">3</text>
<text x="144.3" y="50.8">4</text>
<text x="144.3" y="48.3">5</text>
<text x="165.4" y="48.3">15</text>
<text x="165.4" y="50.8">16</text>
<text x="165.4" y="53.3">17</text>
<text x="202.9" y="48.3">10</text>
<text x="202.9" y="50.8">11</text>
<text x="202.9" y="53.3">12</text>
<text x="114.4" y="55.9">8</text>
<text x="144.3" y="55.9">2</text>
<text x="165.4" y="55.9">18</text>
<text x="202.9" y="55.9">13</text>
<text x="202.9" y="58.4">14</text>
<text x="114.4" y="61">1</text>
<text x="114.4" y="63.5">2</text>
<text x="158.5" y="64.7" transform="rotate(-90 158.5 64.7)">10</text>
<text x="161" y="64.7" transform="rotate(-90 161 64.7)">19</text>
<text x="202.9" y="61">15</text>
<text x="202.9" y="63.5">16</text>
<text x="114.4" y="66">3</text>
<text x="114.4" y="68.6">4</text>
<text x="114.4" y="71.1">5</text>
<text x="202.9" y="66">17</text>
<text x="202.9" y="68.6">18</text>
<text x="202.9" y="71.1">19</text>
<text x="114.4" y="73.7">6</text>
<text x="114.4" y="76.2">7</text>
<text x="149.6" y="73.1" transform="rotate(-90 149.6 73.1)">1</text>
<text x="152.1" y="73.6" transform="rotate(-90 152.1 73.6)">20</text>
<text x="202.9" y="73.7">20</text>
<text x="202.9" y="76.2">21</text>
<text x="114.4" y="78.7">8</text>
<text x="114.4" y="83.8">1</text>
<text x="144.3" y="83.8">8</text>
<text x="144.3" y="81.3">9</text>
<text x="165.4" y="81.3">11</text>
<text x="165.4" y="83.8">12</text>
<text x="202.9" y="78.7">22</text>
<text x="202.9" y="81.3">23</text>
<text x="202.9" y="83.8">24</text>
<text x="114.4" y="86.4">2</text>
<text x="114.4" y="88.9">3</text>
<text x="144.3" y="88.9">6</text>
<text x="144.3" y="86.4">7</text>
<text x="165.4" y="86.4">13</text>
<text x="165.4" y="88.9">14</text>
<text x="202.9" y="86.4">25</text>
<text x="202.9" y="88.9">26</text>
<text x="114.4" y="91.4">4</text>
<text x="114.4" y="94">5</text>
<text x="144.3" y="94">4</text>
<text x="144.3" y="91.4">5</text>
<text x="165.4" y="91.4">15</text>
<text x="165.4" y="94">16</text>
<text x="202.9" y="91.4">27</text>
<text x="202.9" y="94">28</text>
<text x="114.4" y="96.5">6</text>
<text x="114.4" y="101.6">1</text>
<text x="144.3" y="99.1">2</text>
<text x="144.3" y="96.5">3</text>
<text x="165.4" y="96.5">17</text>
<text x="165.4" y="99.1">18</text>
<text x="202.9" y="96.5">29</text>
<text x="202.9" y="99.1">30</text>
<text x="202.9" y="101.6">31</text>
<text x="114.4" y="104.1">2</text>
<text x="114.4" y="106.7">3</text>
<text x="158.5" y="107.9" transform="rotate(-90 158.5 107.9)">10</text>
<text x="161" y="107.9" transform="rotate(-90 161 107.9)">19</text>
<text x="114.4" y="109.2">4</text>
<text x="114.4" y="111.8">5</text>
<text x="114.4" y="114.3">6</text>
<text x="169.7" y="130.8">9</text>
<text x="114" y="132.8" transform="rotate(-90 114 132.8)">8</text>
<text x="125.2" y="135.9">5</text>
<text x="169.7" y="133.3">1</text>
<text x="169.7" y="135.9">2</text>
<text x="212.4" y="135.9">10</text>
<text x="102.4" y="138.4">1</text>
<text x="102.4" y="143.5">6</text>
<text x="125.2" y="143.5">3</text>
<text x="125.2" y="138.4">2</text>
<text x="169.7" y="138.4">3</text>
<text x="169.7" y="141">4</text>
<text x="169.7" y="143.5">5</text>
<text x="212.4" y="138.4">11</text>
<text x="212.4" y="143.5">12</text>
<text x="125.2" y="146">7</text>
<text x="169.7" y="146">6</text>
<text x="169.7" y="148.6">7</text>
<text x="212.4" y="146">13</text>
<text x="114" y="150.6" transform="rotate(-90 114 150.6)">4</text>
<text x="169.7" y="151.1">8</text>
</g>
<g font-size="1.8" fill="#0000c2">
<text x="221" y="43.5">2</text>
<text x="221" y="45.5">3</text>
<text x="221" y="49.6">5</text>
<text x="221" y="59.8">10 D3</text>
<text x="221" y="61.9">11 D2</text>
<text x="221" y="63.9">12 D1</text>
<text x="221" y="66">13 D0</text>
<text x="221" y="68">14</text>
<text x="221" y="70.1">15 GND</text>
<text x="221" y="72.1">16 GND</text>
<text x="221" y="74.1">17 GND</text>
<text x="221" y="76.2">18 GND</text>
<text x="221" y="78.2">19 GND</text>
<text x="221" y="80.3">20 GND</text>
<text x="221" y="82.3">21 GND</text>
<text x="221" y="84.4">22 GND</text>
<text x="221" y="86.4">23</text>
<text x="221" y="88.5">24 RD</text>
<text x="221" y="96.6">28 GND lcd_gnd</text>
<text x="221" y="98.7">29 3V3</text>
<text x="221" y="100.7">30 GND k</text>
<text x="221" y="102.8">31 R1_3V3 a</text>
</g>
<text font-size="1" fill="#0f0f0f" x="194.3" y="101.6">R1_3V3</text>
</svg>
